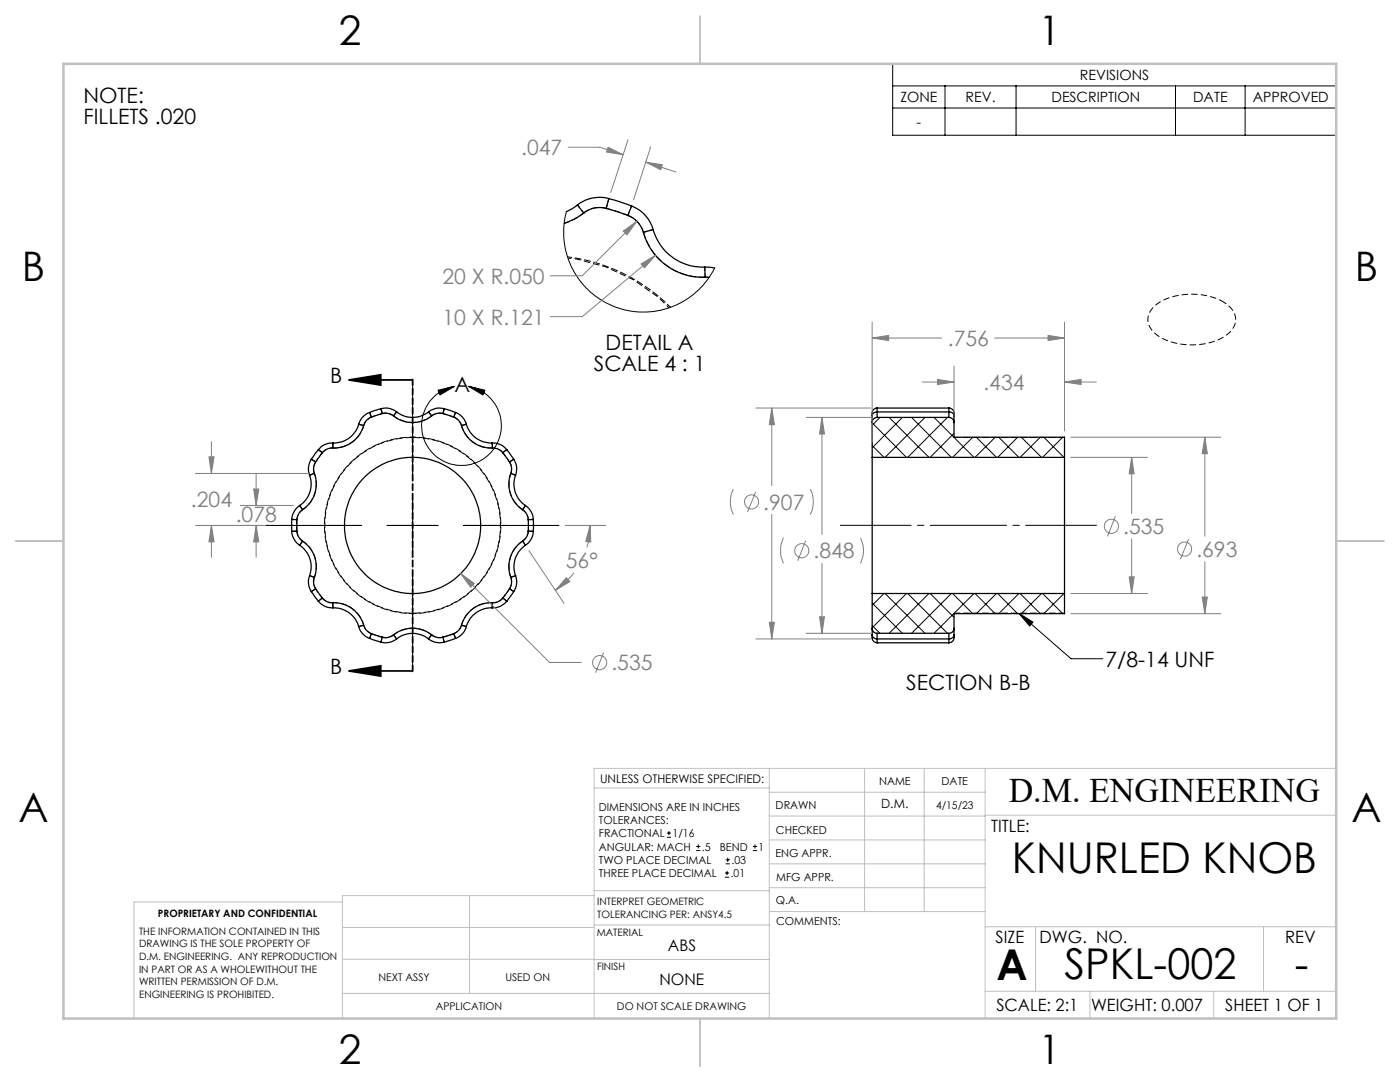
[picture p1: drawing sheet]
<svg xmlns="http://www.w3.org/2000/svg" width="279mm" height="216mm" viewBox="0 0 279 216" stroke-linecap="round" stroke-linejoin="round" font-family="sans-serif">
<g fill="none" stroke="#000" stroke-width=".25">
<path d="M121.5 39.6a7.2 7.2 0 0 0-6.3 1.3M121.5 39.6l-.5 2M121.5 39.6l4.5 1.5M115.2 40.9l-1.1 .8-1.1 .5M115.2 40.9l1.3 1.6M116.5 42.5l-2 1.3-1.9 .8M121 41.6a4.9 4.9 0 0 0-4.5 .9M121 41.6l4.3 1.4M125.3 43a5.2 5.2 0 0 1 3.1 3.4M126 41.1a7 7 0 0 1 4.4 4.7M126 41.1l-.7 1.9M128.4 46.4a12.2 12.2 0 0 0 12.3 8.9"/>
<path d="M130.4 45.8l-2 .6M130.4 45.8a10.3 10.3 0 0 0 10.3 7.5M140.7 53.3v2M140.7 53.3l1.9 .2M140.7 55.3l.8 .1M61.8 94.8a5 5 0 0 1-2 6.1M62.1 91.7a3.6 3.6 0 0 0-.3 3.1M62.1 91.7l.9 .5M62.7 94.5a6.1 6.1 0 0 1-2.3 7.2M62.7 94.5l-.9 .3M63 92.2a2.8 2.8 0 0 0-.3 2.3M63.5 89.7l.8 .6"/>
<path d="M63.5 89.7l-1.4 2M64.3 90.3l-1.3 1.9M66.4 89.4a2.57 2.57 0 0 0-2.1 .9M66.5 88.4l-.1 1M66.5 88.4a3.8 3.8 0 0 0-3 1.3M71.6 84.7l1 .2M71.6 84.7a5 5 0 0 1-5.1 3.7M72.6 84.9a6.1 6.1 0 0 1-6.2 4.5M73.8 82.3a3.6 3.6 0 0 0-2.2 2.4M73.8 82.3l.3 .9M74.1 83.2a2.56 2.56 0 0 0-1.5 1.7M76 81.6a3.4 3.4 0 0 1 3.2 .6"/>
<path d="M76 81.6l.3 .9M76 81.6l-2.2 .7M76.3 82.5l-2.2 .7M76.3 82.5a2.8 2.8 0 0 1 2.2 .5M78.5 83a6.1 6.1 0 0 0 7.6 0M79.2 82.2l-.7 .8M79.2 82.2a5.1 5.1 0 0 0 6.3 0M85.5 82.2l.6 .8M88.4 82.5a2.75 2.75 0 0 0-2.3 .5M88.4 82.5l2.2 .7M88.7 81.6a3.4 3.4 0 0 0-3.2 .6M88.7 81.6l-.3 .9"/>
<path d="M88.7 81.6l2.2 .7M90.6 83.2a2.56 2.56 0 0 1 1.5 1.7M90.9 82.3a3.4 3.4 0 0 1 2.2 2.4M90.9 82.3l-.3 .9M92.1 84.9a6 6 0 0 0 6.1 4.5M93.1 84.7l-1 .2M93.1 84.7a5.1 5.1 0 0 0 5.1 3.7M98.2 88.4v1M98.2 88.4a3.8 3.8 0 0 1 2.9 1.3M98.2 89.4a2.46 2.46 0 0 1 2.1 .9M100.3 90.3l1.4 1.9M101.1 89.7l-.8 .6"/>
<path d="M101.1 89.7l1.4 2M101.7 92.2a2.63 2.63 0 0 1 .3 2.3M102 94.5l.9 .3M102 94.5a6.1 6.1 0 0 0 2.3 7.2M102.5 91.7a3.4 3.4 0 0 1 .4 3.1M102.5 91.7l-.8 .5M102.9 94.8a5.1 5.1 0 0 0 1.9 6.1M174.1 91.3v27.1M174.1 83v1.3M174.1 84.3v7M174.1 91.3h38.3M175 81.4a1.16 1.16 0 0 0-.9 1.6"/>
<path d="M175 83.3h-.1a.97 .97 0 0 0-.8 1M175 82.2v1.1M175 82.2h-.1a.93 .93 0 0 0-.8 .8M175 81.4v.8M175 81.4h14.4M175 83.3h14.4M175 82.2h14.4M189.4 81.4a1.16 1.16 0 0 1 1 1.6M189.4 83.3a1.02 1.02 0 0 1 1 1M189.4 82.2a.91 .91 0 0 1 1 .8M189.4 82.2v1.1M189.4 81.4v.8"/>
<path d="M190.4 83v1.3M190.4 84.3v2.9h22v4.1M212.4 91.3v27.1M58.2 106a3.6 3.6 0 0 0 1.6 2.8M58.2 103.6l1 .1M58.2 103.6v2.4M59.2 106a2.71 2.71 0 0 0 1.2 2M59.2 106h-1M59.2 103.7v2.3M59.8 108.8a5.1 5.1 0 0 1 2 6.1M59.8 100.9l.6 .8M59.8 100.9a3.7 3.7 0 0 0-1.6 2.7"/>
<path d="M60.4 108l-.6 .8M60.4 108a6 6 0 0 1 2.3 7.2M60.4 101.7a2.71 2.71 0 0 0-1.2 2M61.8 114.9l.9 .3M61.8 114.9a3.6 3.6 0 0 0 .3 3.1M62.1 118l1.4 2M62.7 115.2a2.66 2.66 0 0 0 .3 2.3M63 117.5l-.9 .5M63 117.5l1.3 1.8M63.5 120a3.7 3.7 0 0 0 3 1.3M64.3 119.3l-.8 .7M64.3 119.3a2.64 2.64 0 0 0 2.1 1"/>
<path d="M100.3 119.3a2.64 2.64 0 0 1-2.1 1M100.3 119.3l.8 .7M101.1 120a3.7 3.7 0 0 1-2.9 1.3M101.7 117.5l-1.4 1.8M101.7 117.5l.8 .5M102 115.2a2.53 2.53 0 0 1-.3 2.3M102.5 118l-1.4 2M102.9 114.9a3.4 3.4 0 0 1-.4 3.1M102.9 114.9l-.9 .3M104.3 101.7a2.46 2.46 0 0 1 1.1 2M104.3 108l.5 .8M104.3 108a6.1 6.1 0 0 0-2.3 7.2"/>
<path d="M104.8 100.9l-.5 .8M104.8 100.9a3.6 3.6 0 0 1 1.6 2.7M104.8 108.8a5.1 5.1 0 0 0-1.9 6.1M105.4 106h1M105.4 103.7v2.3M105.4 106a2.44 2.44 0 0 1-1.1 2M106.4 103.6l-1 .1M106.4 103.6v2.4M106.4 106a3.6 3.6 0 0 1-1.6 2.8M174.1 118.4v7M174.1 118.4h38.3M212.4 118.4v4h-22v3"/>
<path d="M66.4 120.3l.1 1M66.4 120.3a6.2 6.2 0 0 1 6.2 4.4M66.5 121.3a5.1 5.1 0 0 1 5.1 3.7M71.6 125a3.5 3.5 0 0 0 2.2 2.4M72.6 124.7l-1 .3M72.6 124.7a2.48 2.48 0 0 0 1.5 1.7M73.8 127.4l2.2 .7M74.1 126.4l2.2 .7M74.1 126.4l-.3 1M76.3 127.1l-.3 1M78.5 126.7a6.2 6.2 0 0 1 7.6 0M78.5 126.7a2.66 2.66 0 0 1-2.2 .4"/>
<path d="M78.5 126.7l.7 .8M79.2 127.5a3.4 3.4 0 0 1-3.2 .6M79.2 127.5a5.1 5.1 0 0 1 6.3 0M85.5 127.5a3.4 3.4 0 0 0 3.2 .6M86.1 126.7a2.54 2.54 0 0 0 2.3 .4M86.1 126.7l-.6 .8M88.4 127.1l.3 1M90.6 126.4l-2.2 .7M90.6 126.4l.3 1M90.9 127.4l-2.2 .7M92.1 124.7a2.48 2.48 0 0 1-1.5 1.7M92.1 124.7l1 .3"/>
<path d="M93.1 125a3.5 3.5 0 0 1-2.2 2.4M98.2 121.3a5.2 5.2 0 0 0-5.1 3.7M98.2 120.3a6.1 6.1 0 0 0-6.1 4.4M98.2 120.3v1M174.1 126.7a1.23 1.23 0 0 0 .9 1.6M174.1 125.4a.96 .96 0 0 0 .9 1M174.1 126.7v.3l.3 .3 .6 .2M174.1 125.4v1.3M175 126.4v1.1M175 127.5v.8M175 128.3h14.4M175 126.4h14.4"/>
<path d="M175 127.5h14.4M189.4 126.4v1.1M189.4 127.5v.8M190.4 126.7a1.22 1.22 0 0 1-1 1.6M190.4 125.4a.96 .96 0 0 1-1 1M190.4 126.7a.92 .92 0 0 1-1 .8M190.4 125.4v1.3"/>
<circle cx="82.3" cy="104.8" r="13.6"/>
</g>
<path d="M112.6 44.5l1.9-.7 2-1.3M121 41.6l4.3 1.4M66.4 89.4a6.1 6.1 0 0 0 6.2-4.5M78.5 83a6.1 6.1 0 0 0 7.7 0M92.1 84.9a6.1 6.1 0 0 0 6.2 4.5M102 94.4a6.1 6.1 0 0 0 2.3 7.3M60.4 101.7a6.1 6.1 0 0 0 2.3-7.3M62.7 115.2a6.1 6.1 0 0 0-2.3-7.2M104.3 108a6.1 6.1 0 0 0-2.3 7.2M72.6 124.7a6.1 6.1 0 0 0-6.2-4.4M86.2 126.7a6.1 6.1 0 0 0-7.7 0M98.3 120.3a6.1 6.1 0 0 0-6.2 4.4" fill="none" stroke="#000" stroke-width=".2" stroke-dasharray="1.3 .6" stroke-dashoffset=".3"/>
<g fill="none" stroke="#000" stroke-width=".2" stroke-dasharray="1.3 .6" stroke-dashoffset=".5">
<path d="M61.8 94.8l.9-.4M62.2 91.6l.8 .6M64.3 90.3l-.7-.6M66.4 89.4l.1-1M72.6 84.9l-1-.3M74.1 83.2l-.3-.9M76.3 82.5l-.3-1M78.5 83l.7-.8M86.2 83l-.7-.8M88.4 82.5l.3-1M90.6 83.2l.3-.9M92.1 84.9l1-.3"/>
<path d="M98.3 89.4l-.1-1M100.4 90.3l.7-.6M101.7 92.2l.8-.6M102 94.4l.9 .4M58.3 103.6l1 .1M58.3 106h1M59.8 100.8l.6 .9M59.8 108.8l.6-.8M61.8 114.8l.9 .4M62.2 118l.8-.5M63.6 120l.7-.7M101.1 120l-.7-.7"/>
<path d="M101.7 117.5l.8 .5M102 115.2l.9-.4M104.3 108l.6 .8M104.3 101.7l.6-.9M105.4 103.7l1.1-.1M105.4 106h1.1M66.5 121.3l-.1-1M71.6 125l1-.3M73.8 127.4l.3-1M76 128.1l.3-1M79.2 127.5l-.7-.8M85.5 127.5l.7-.8"/>
<path d="M88.7 128.1l-.3-1M90.9 127.4l-.3-1M93.1 125l-1-.3M98.2 121.3l.1-1"/>
</g>
<g fill="none" stroke="#000" stroke-width=".2" stroke-dasharray="1.3 .6" stroke-dashoffset=".4">
<path d="M140.7 55.3h.8M133.8 61.3a35.1 35.1 0 0 0-20.5-10M62.7 94.4a2.54 2.54 0 0 1 .3-2.2M63 92.2l1.3-1.9M64.3 90.3a2.54 2.54 0 0 1 2.1-.9M72.6 84.9a2.54 2.54 0 0 1 1.5-1.7M74.1 83.2l2.2-.7M76.3 82.5a2.54 2.54 0 0 1 2.2 .5M86.2 83a2.54 2.54 0 0 1 2.2-.5M88.4 82.5l2.2 .7M90.6 83.2a2.54 2.54 0 0 1 1.5 1.7M98.3 89.4a2.54 2.54 0 0 1 2.1 .9"/>
<path d="M100.4 90.3l1.3 1.9M101.7 92.2a2.54 2.54 0 0 1 .3 2.2M59.3 103.7a2.54 2.54 0 0 1 1.1-2M59.3 106v-2.3M60.4 108a2.54 2.54 0 0 1-1.1-2M63 117.5a2.54 2.54 0 0 1-.3-2.3M64.3 119.3l-1.3-1.8M100.4 119.3a2.54 2.54 0 0 1-2.1 1M101.7 117.5l-1.3 1.8M102 115.2a2.54 2.54 0 0 1-.3 2.3M104.3 101.7a2.54 2.54 0 0 1 1.1 2M105.4 103.7v2.3"/>
<path d="M105.4 106a2.54 2.54 0 0 1-1.1 2M66.4 120.3a2.54 2.54 0 0 1-2.1-1M74.1 126.4a2.54 2.54 0 0 1-1.5-1.7M76.3 127.1l-2.2-.7M78.5 126.7a2.54 2.54 0 0 1-2.2 .4M88.4 127.1a2.54 2.54 0 0 1-2.2-.4M90.6 126.4l-2.2 .7M92.1 124.7a2.54 2.54 0 0 1-1.5 1.7"/>
</g>
<path d="M116.5 42.5l-1.2-1.6M121 41.6l.5-2M125.3 43l.8-1.9M128.4 46.3l2-.5M140.7 55.3v-2M82.4 122.4a17.6 17.6 0 0 0 15.4-26 17.6 17.6 0 0 0-30.2-1.1 17.6 17.6 0 0 0 13.4 27.1h1.4" fill="none" stroke="#000" stroke-width=".2" stroke-dasharray="1.3 .6" stroke-dashoffset=".6"/>
<g fill="none" stroke="#000" stroke-width=".2">
<path d="M178.2 12.7h88.5v14.3h-88.5zM178.2 17.1h88.5M188.6 17.1v9.9M202.8 17.1v9.9M234.6 17.1v9.9M248.5 17.1v9.9M178.2 21.6h88.5M113 42.2l-.5 2.8v2.8l.5 2.5 1.2 3.3 1.4 2.2 2.2 2.5 1.9 1.4 3 1.5 3.4 .9 3.1 .2 2.6-.4 2.4-.7 2.7-1.4 2.6-2 1.5-1.8 1.6-2.5M82.3 75.6v19.1M87.4 77.9l3.3-.8-2.9 1.7zM93.5 77.1a8 8 0 0 1 5.4 12.1 8 8 0 0 1-13.3 .2 8 8 0 0 1 5.1-12.3M93.5 77.1l3.3 .8-.4 .9z"/>
<path d="M82.3 99.8v10.1M174.1 88.9l2.3 2.4M174.1 84.4l6.8 6.9M175.6 83.3l-1.5 1.6M177.4 83.3l8 8M180.1 83.3l-6 6.1M181.9 83.3l8 8M184.6 83.3l-8 8M186.4 83.3l8 8M189.1 83.3l-7.9 8M190.4 86.5l-4.8 4.8M194.1 87.2l-4 4.1"/>
<path d="M194.8 87.2l4.1 4.1M198.6 87.2l-4 4.1M199.3 87.2l4 4.1M203.1 87.2l-4 4.1M203.8 87.2l4.1 4.1M207.6 87.2l-4 4.1M208.3 87.2l4 4.1M212.1 87.2l-4 4.1M53.1 104.8h19.1M77.3 104.8h10.1M82.3 115v19.1M92.5 104.8h19"/>
<path d="M176.4 118.4l-2.3 2.4M176.6 118.4l8 8M180.9 118.4l-6.8 6.9M181.2 118.4l7.9 8M185.4 118.4l-8 8M185.6 118.4l4.8 4.8M189.9 118.4l-8 8M190.1 118.4l4 4M194.4 118.4l-8 8M194.6 118.4l4 4M198.9 118.4l-4.1 4M199.1 118.4l4 4"/>
<path d="M203.3 118.4l-4 4M203.6 118.4l4 4M207.9 118.4l-4.1 4M208.1 118.4l4 4M212.3 118.4l-4 4M174.1 124.8l1.5 1.6M174.1 120.3l6 6.1M203.3 122.4l2.9 1.7-.7 .8zM203.3 122.4l10.4 9h6.4M133.1 167.1h.8M133.1 166.2h.8M133.5 165.8v.9"/>
<path d="M138.9 169.7h.9M138.9 168.9h.9M139.3 168.5v.8M144.7 175h.8M144.7 174.2h.8M144.8 172.4h.9M144.8 171.6h.9M145.1 173.8v.8M145.2 171.1v.9M150.2 169.7h.9M150.2 168.9h.9M150.7 168.5v.8"/>
</g>
<path d="M128.4 46.3a12.3 12.3 0 0 0 12.3 9" fill="none" stroke="#000" stroke-width=".2" stroke-dasharray="1.3 .6"/>
<path d="M116.5 42.5a5.1 5.1 0 0 1 4.5-.9M125.3 43a5.1 5.1 0 0 1 3.1 3.3" fill="none" stroke="#000" stroke-width=".2" stroke-dasharray="1.3 .6" stroke-dashoffset=".2"/>
<g fill="none" stroke="#808080" stroke-width=".2">
<path d="M113.4 29.4h6.3l4.7 1.5M121.4 29.4l3 1.5-3.4-.6zM125.3 27.9l-3.4 10.5M128.9 32.3l3.3 .6-.3 1zM128.9 32.3l6 2M129.9 29.3l-3.5 10.6M124.4 46.1l2.7-2-2 2.7zM127.1 44.1l-10.9 10.9h-6.3M128 52.7l2.8-1.8-2.2 2.5zM130.8 50.9l-14.6 12.3h-6.3M174.1 67.5l3.2-.6v1zM174.1 64.3v23.8"/>
<path d="M174.1 67.5h13.9M184 76.2h6.4M187.1 75.7l3.3 .5-3.3 .5zM190.4 73.1v9.9M198.5 67.5h13.9M209.2 66.9l3.2 .6-3.2 .4zM212.4 76.2l3.4-.5v1zM212.4 64.3v21.7M212.4 76.2h6.4M39 94.5h22.5M41.7 91.2h1l-.5 3.3zM42.2 88.1v6.4"/>
<path d="M50.6 97.6h1l-.5 3.3zM51.1 94.5v6.4M146.4 97.6a5.7 5.7 0 0 0 0 5.1M150.8 98.1l-1.6 4.1M150.8 81.4h23M154 81.4l.6 3.3h-1.1zM154 81.4v15.5M160.9 83.3h12.9M161.7 97.6a5.7 5.7 0 0 1 0 5.1M164 83.3l.5 3.3h-1zM164 83.3v23.3M213.7 87.2h29.9"/>
<path d="M213.7 91.3h15.3M225.8 91.3l.5 3.2h-.9zM225.8 91.3v11.1M240.5 87.2l.4 3.3h-1zM240.5 87.2v19.8M39 104.8h23.4M42.2 104.8l.5 3.3h-1zM42.2 104.8v6.4M47.9 100.9h10.6M51.1 104.8l.5 3.3h-1zM51.1 104.8v6.4M91.9 114.4l2.8 2-.8 .8z"/>
<path d="M91.9 114.4l17.8 17.8h6.3M105.6 109.9l7 10.5M112.8 104.8h8.1M113 115.3l.7 .8-2.9 1.7zM114.5 114.3a16.8 16.8 0 0 1-3.7 3.5M117.8 104.8l.1 3.4-1-.1zM117.8 104.8l-.3 2.8-.4 1.7M154 102.7v24.8M156.4 107.3a5.7 5.7 0 0 0 0 5.1M160.8 107.9l-1.6 4M164 112.4v14M171.7 107.3a5.7 5.7 0 0 1 0 5.1"/>
<path d="M213.7 118.4h15.3M222.6 103l-1.6 4M225.4 115.1h.9l-.5 3.3zM225.8 107.5v10.9M237.2 107.6l-1.6 4M239.9 119.1h1l-.4 3.3zM240.5 112.1v10.3M120.5 130.2l-1.6 4M150.8 127.5h23M153.5 124.2h1.1l-.6 3.3zM160.9 126.4h12.9M163.5 123.1h1l-.5 3.3z"/>
<path d="M213.7 122.4h29.9"/>
<circle cx="150" cy="100.1" r="1.42"/>
<circle cx="160" cy="109.9" r="1.41"/>
<circle cx="221.8" cy="105" r="1.41"/>
<circle cx="236.4" cy="109.6" r="1.41"/>
<circle cx="119.7" cy="132.2" r="1.41"/>
</g>
<path d="M69.6 75.8h12.7M69.6 75.8l6.4-1v2zM69.6 133.9h12.7M69.6 133.9l6.4-1v2z" fill="none" stroke="#000" stroke-width=".35"/>
<path d="M82.4 87.3a17.5 17.5 0 0 0-15.4 25.9 17.5 17.5 0 0 0 30.1 1.1 17.5 17.5 0 0 0-13.6-27h-1.1" fill="none" stroke="#000" stroke-width=".2" stroke-dasharray="1.3 .6" stroke-dashoffset="-.1" stroke-linecap="butt"/>
<path d="M133.5 61.4a32.8 32.8 0 0 0-20.1-9.9" fill="none" stroke="#000" stroke-width=".2" stroke-dasharray="1.3 .6" stroke-dashoffset=".6" stroke-linecap="butt"/>
<path d="M244 60.2a13.3 13.3 0 0 0-13.2 .6 3.5 3.5 0 0 0 .2 6.1 13.1 13.1 0 0 0 14-.3 3.5 3.5 0 0 0-.1-5.9l-.9-.5" fill="none" stroke="#000" stroke-width=".2" stroke-dasharray="1.3 .6" stroke-dashoffset=".4" stroke-linecap="butt"/>
<path d="M167.7 104.8h51.1" fill="none" stroke="#000" stroke-width=".2" stroke-dasharray="15.2 1.3 1.3 1.3" stroke-dashoffset="1.1"/>
<path d="M82.4 75.8v58.1" fill="none" stroke="#000" stroke-width=".35" stroke-dasharray="1.3 .6" stroke-dashoffset=".2"/>
<g fill="none" stroke="#c0c0c0" stroke-width=".2">
<path d="M118.6 157.2h34.9M153.5 153.3v49.9M153.5 158.1h43.1M172.5 153.3v28.6M184.4 153.3v28.6M196.6 153.3v49.9M266.7 153.3h-148.1v49.9M68.3 180h-41.6v23.2M93.7 178.7v19.5M118.6 178.7h-50.3v24.5M118.6 177.7h35M153.5 167.6h43.1"/>
<path d="M153.5 162.8h43.1M153.5 172.4h43.1M153.5 177.1h43.1M196.6 162.7h70.1M68.3 198.2h85.2M68.3 191.4l85.2 .1M68.3 185.1h50.3M118.6 184.6h35M153.6 181.9h43M196.6 197.8h70.1M196.6 184.9h70.1M206.7 184.9v12.9"/>
<path d="M217.5 197.8v5.4M242.2 197.8v5.4M252.2 184.9v12.9"/>
</g>
<path d="M139.7 3.2v9.5M3.1 107.9h9.6M266.7 107.9h9.5M139.7 203.2v9.6" fill="none" stroke="#c0c0c0" stroke-width=".25"/>
<path d="M12.7 12.7h254v190.5h-254z" fill="none" stroke="#c0c0c0" stroke-width=".5"/>
<path d="M212.5 87.3h-22.1M212.5 122.3h-22.1" fill="none" stroke="#000" stroke-width=".2" stroke-dasharray="1.3 .6" stroke-dashoffset=".1"/>
<g fill="#000">
<path d="M69.6 75.8l6.4-1v2zM69.6 133.9l6.4-1v2z"/>
<path d="M87.4 77.9l3.3-.8-2.9 1.7zM93.5 77.1l3.3 .8-.4 .9z"/>
</g>
<path d="M91.9 114.4l2 2.8 .8-.8zM113 115.3l.7 .8-2.9 1.7zM117.8 104.8l.1 3.4-1-.1zM42.2 104.8l.5 3.3h-1zM41.7 91.2h1l-.5 3.3zM51.1 104.8l.5 3.3h-1zM50.6 97.6h1l-.5 3.3zM128.9 32.3l3.3 .6-.3 1zM121.4 29.4l3 1.5-3.4-.6zM124.4 46.1l.7 .7 2-2.7zM128 52.7l.6 .7 2.2-2.5zM154 81.4l.6 3.3h-1.1zM153.5 124.2h1.1l-.6 3.3zM209.2 66.9l3.2 .6-3.2 .4zM174.1 67.5l3.2-.6v1zM212.4 76.2l3.4-.5v1zM187.1 75.7l3.3 .5-3.3 .5zM163.5 123.1h1l-.5 3.3zM164 83.3l.5 3.3h-1zM240.5 87.2l.4 3.3h-1zM239.9 119.1h1l-.4 3.3zM225.8 91.3l.5 3.2h-.9zM225.4 115.1h.9l-.5 3.3z" fill="#808080"/>
<path d="M203.3 122.4l2.9 1.7-.7 .8z" fill="#000"/>
<g font-size="8.5">
<text x="201.9" y="174.2">KNURLED KNOB</text>
<text x="198.9" y="195.5">A</text>
<text x="212.5" y="195.4">SPKL-002</text>
<text x="258.4" y="195.4">-</text>
</g>
<g font-size="8.1">
<text x="67.6" y="8.9">2</text>
<text x="207.3" y="8.9">1</text>
<text x="4.4" y="56.2">B</text>
<text x="270.4" y="56.2">B</text>
<text x="3.7" y="164.1">A</text>
<text x="269.7" y="164.1">A</text>
<text x="67.6" y="212.4">2</text>
<text x="207.3" y="212.4">1</text>
</g>
<text font-size="6.9" x="201.3" y="160.1">D.M. ENGINEERING</text>
<g font-size="4.2">
<text x="16.7" y="20.6">NOTE:</text>
<text x="16.7" y="24.8">FILLETS .020</text>
<text x="120.9" y="69.9">DETAIL A</text>
<text x="65.9" y="76.5">B</text>
<text x="118.5" y="74.1">SCALE 4 : 1</text>
<text x="90.7" y="78.2">A</text>
<text x="65.9" y="134.5">B</text>
<text x="180.8" y="137.8">SECTION B-B</text>
<text x="220.6" y="133">7/8-14 UNF</text>
</g>
<g font-size="4.2" fill="#808080">
<text x="104" y="31">.047</text>
<text x="88.3" y="56.6">20 X R.050</text>
<text x="88.3" y="64.8">10 X R.121</text>
<text x="189.2" y="69">.756</text>
<text x="196.3" y="77.8">.434</text>
<text x="38.1" y="101.1">.204</text>
<text x="152.3" y="101.7">.907</text>
<text x="47" y="104.2">.078</text>
<text x="224.2" y="106.6">.535</text>
<text x="112.9" y="113.4">56°</text>
<text x="162.4" y="111.4">.848</text>
<text x="238.8" y="111.1">.693</text>
<text x="122" y="133.8">.535</text>
</g>
<g font-size="3.4">
<text x="197.8" y="166">TITLE:</text>
<text x="198.7" y="188.1">SIZE</text>
<text x="207.5" y="188.1">DWG. NO.</text>
<text x="256.5" y="188.2">REV</text>
<text x="198.8" y="201.7">SCALE: 2:1</text>
<text x="217.7" y="201.8">WEIGHT: 0.007</text>
<text x="244.5" y="201.7">SHEET 1 OF 1</text>
</g>
<g font-size="3.2">
<text x="133.3" y="189.8">ABS</text>
<text x="131.6" y="196.6">NONE</text>
</g>
<g font-size="2.8">
<text x="215.5" y="16">REVISIONS</text>
<text x="179.7" y="20.4">ZONE</text>
<text x="192.7" y="20.4">REV.</text>
<text x="209.8" y="20.4">DESCRIPTION</text>
<text x="238.1" y="20.4">DATE</text>
<text x="250" y="20.4">APPROVED</text>
<text x="182.9" y="25.3">-</text>
</g>
<text font-size="2.5" x="175.9" y="161.3">D.M.</text>
<text font-size="2.4" x="119.8" y="156.2">UNLESS OTHERWISE SPECIFIED:</text>
<g font-size="2.2">
<text x="119.5" y="161.8">DIMENSIONS ARE IN INCHES</text>
<text x="154.8" y="161.4">DRAWN</text>
<text x="175.4" y="156.6">NAME</text>
<text x="187.9" y="156.7">DATE</text>
<text x="119.5" y="164.4">TOLERANCES:</text>
<text x="119.5" y="167.1">FRACTIONAL</text>
<text x="134.2" y="167.1">1/16</text>
<text x="154.9" y="166.3">CHECKED</text>
<text x="119.5" y="172.4">TWO PLACE DECIMAL</text>
<text x="119.5" y="169.7">ANGULAR: MACH</text>
<text x="140.1" y="169.7">.5</text>
<text x="143.6" y="169.7">BEND</text>
<text x="146" y="172.4">.03</text>
<text x="151.4" y="169.7">1</text>
<text x="154.8" y="171">ENG APPR.</text>
<text x="119.5" y="175">THREE PLACE DECIMAL</text>
<text x="145.8" y="175">.01</text>
<text x="154.9" y="175.7">MFG APPR.</text>
<text x="154.9" y="180.4">Q.A.</text>
<text x="154.9" y="184.6">COMMENTS:</text>
</g>
<g font-size="2.1">
<text x="186.8" y="161.4">4/15/23</text>
<text x="75.5" y="195.7">NEXT ASSY</text>
<text x="100.9" y="195.7">USED ON</text>
<text x="86.9" y="201.5">APPLICATION</text>
<text x="123.1" y="201.6">DO NOT SCALE DRAWING</text>
</g>
<g font-size="2">
<text x="31.5" y="182.9">PROPRIETARY AND CONFIDENTIAL</text>
<text x="119.2" y="180.6">INTERPRET GEOMETRIC</text>
<text x="119.2" y="183.1">TOLERANCING PER: ANSY4.5</text>
<text x="27.8" y="186.5">THE INFORMATION CONTAINED IN THIS</text>
<text x="27.8" y="189">DRAWING IS THE SOLE PROPERTY OF</text>
<text x="27.8" y="191.6">D.M. ENGINEERING. ANY REPRODUCTION</text>
<text x="119.1" y="186.7">MATERIAL</text>
<text x="27.8" y="194.1">IN PART OR AS A WHOLEWITHOUT THE</text>
<text x="27.8" y="196.6">WRITTEN PERMISSION OF D.M.</text>
<text x="119.1" y="193.5">FINISH</text>
<text x="27.8" y="199.1">ENGINEERING IS PROHIBITED.</text>
</g>
</svg>
